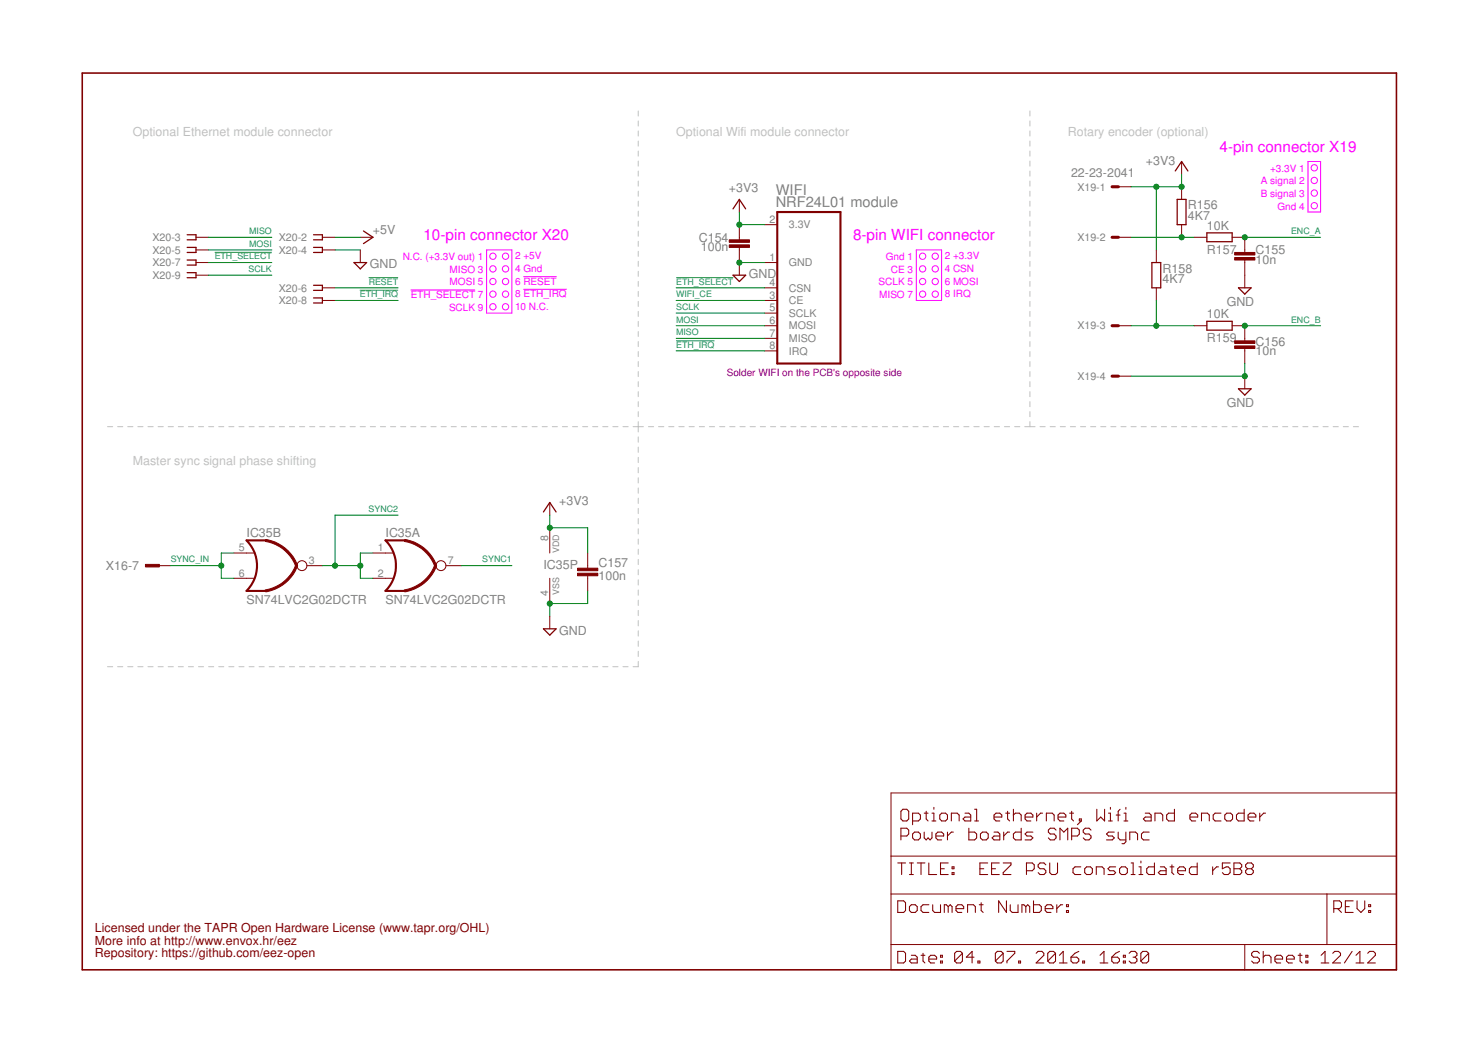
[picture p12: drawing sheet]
<svg xmlns="http://www.w3.org/2000/svg" width="297mm" height="210mm" viewBox="0 0 297 210" stroke-linecap="round" stroke-linejoin="round" font-family="sans-serif">
<g fill="none" stroke="#c0c0c0" stroke-width=".2">
<path d="M128.3 22.3v1M128.3 24.3v1M128.3 26.3v1M128.3 28.4v1M128.3 30.4v1M128.3 32.4v1M128.3 34.4v1M128.3 36.4v1M128.3 38.4v1.1M207 22.3v1M207 24.3v1M207 26.3v1"/>
<path d="M207 28.4v1M207 30.4v1M207 32.4v1M207 34.4v1M207 36.4v1M207 38.4v1.1M128.3 40.4v1.1M128.3 42.5v1M128.3 44.5v1M128.3 46.5v1M128.3 48.5v1M128.3 50.5v1"/>
<path d="M128.3 52.5v1.1M128.3 54.5v1.1M128.3 56.6v1M128.3 58.6v1M207 40.4v1.1M207 42.5v1M207 44.5v1M207 46.5v1M207 48.5v1M207 50.5v1M207 52.5v1.1M207 54.5v1.1"/>
<path d="M207 56.6v1M207 58.6v1M128.3 60.6v1M128.3 62.6v1M128.3 64.6v1M128.3 66.7v.9M128.3 68.7v1M128.3 70.7v1M128.3 72.7v1M128.3 74.7v1M128.3 76.7v1M128.3 78.7v1.1"/>
<path d="M207 60.6v1M207 62.6v1M207 64.6v1M207 66.7v.9M207 68.7v1M207 70.7v1M207 72.7v1M207 74.7v1M207 76.7v1M207 78.7v1.1M21.6 85.8h1M23.6 85.8h1.1"/>
<path d="M25.7 85.8h1M27.7 85.8h1M29.7 85.8h1.1M31.8 85.8h1M33.8 85.8h1M35.8 85.8h1.1M37.9 85.8h1M39.9 85.8h1M41.9 85.8h1M44 85.8h1M46 85.8h1M48 85.8h1"/>
<path d="M50.1 85.8h1M52.1 85.8h1M54.1 85.8h1M56.1 85.8h1.1M58.2 85.8h1M60.2 85.8h1M62.2 85.8h1.1M64.3 85.8h1M66.3 85.8h1M68.3 85.8h1.1M70.4 85.8h1M72.4 85.8h1"/>
<path d="M74.4 85.8h1.1M76.5 85.8h1M78.5 85.8h1M80.5 85.8h1.1M82.5 85.8h1.1M84.6 85.8h1M86.6 85.8h1.1M88.6 85.8h1.1M90.7 85.8h1M92.7 85.8h1M94.7 85.8h1.1M96.8 85.8h1"/>
<path d="M98.8 85.8h1M100.8 85.8h1.1M102.9 85.8h1M104.9 85.8h1M106.9 85.8h1M109 85.8h1M111 85.8h1M113 85.8h1M115.1 85.8h1M117.1 85.8h1M119.1 85.8h1M121.1 85.8h1.1"/>
<path d="M123.2 85.8h1M125.2 85.8h1M127.2 85.8h2.1M128.3 80.8v1M128.3 82.8v1M128.3 84.8v2M128.3 87.8v1.1M128.3 89.9v1.1M128.3 91.9v1.1M128.3 94v1.1M128.3 96.1v1M128.3 98.1v1.1"/>
<path d="M130.3 85.8h1.1M132.4 85.8h1M134.4 85.8h1M136.4 85.8h1.1M138.5 85.8h1M140.5 85.8h1.1M142.6 85.8h1M144.6 85.8h1.1M146.7 85.8h1M148.7 85.8h1.1M150.7 85.8h1.1M152.8 85.8h1"/>
<path d="M154.9 85.8h1M156.9 85.8h1M158.9 85.8h1.1M161 85.8h1M163 85.8h1.1M165.1 85.8h1M167.1 85.8h1M169.2 85.8h1M171.2 85.8h1.1M173.2 85.8h1.1M175.3 85.8h1M177.3 85.8h1.1"/>
<path d="M179.4 85.8h1M181.4 85.8h1.1M183.5 85.8h1M185.5 85.8h1.1M187.6 85.8h1M189.6 85.8h1M191.6 85.8h1.1M193.7 85.8h1M195.7 85.8h1.1M197.8 85.8h1M199.8 85.8h1.1M201.9 85.8h1"/>
<path d="M203.9 85.8h1.1M206 85.8h2M207 80.8v1M207 82.8v1M207 84.8v1M209 85.8h1.1M211.1 85.8h1M213.1 85.8h1M215.1 85.8h1.1M217.1 85.8h1.1M219.2 85.8h1M221.2 85.8h1"/>
<path d="M223.2 85.8h1.1M225.3 85.8h1M227.3 85.8h1M229.3 85.8h1.1M231.4 85.8h1M233.4 85.8h1M235.4 85.8h1.1M237.5 85.8h1M239.5 85.8h1M241.5 85.8h1M243.6 85.8h1M245.6 85.8h1"/>
<path d="M247.6 85.8h1M249.7 85.8h1M251.7 85.8h1M253.7 85.8h1M255.7 85.8h1.1M257.8 85.8h1M259.8 85.8h1M261.8 85.8h1.1M263.9 85.8h1M265.9 85.8h1M267.9 85.8h1.1M270 85.8h1"/>
<path d="M272 85.8h1M128.3 100.2v1M128.3 102.2v1.1M128.3 104.3v1M128.3 106.3v1.1M128.3 108.4v1M128.3 110.4v1.1M128.3 112.5v1M128.3 114.5v1.1M128.3 116.6v1M128.3 118.6v1.1M21.6 134h1"/>
<path d="M23.6 134h1.1M25.7 134h1M27.7 134h1M29.7 134h1.1M31.8 134h1M33.8 134h1M35.8 134h1.1M37.9 134h1M39.9 134h1M41.9 134h1M44 134h1M46 134h1"/>
<path d="M48 134h1M50.1 134h1M52.1 134h1M54.1 134h1M56.1 134h1.1M58.2 134h1M60.2 134h1M62.2 134h1.1M64.3 134h1M66.3 134h1M68.3 134h1.1M70.4 134h1"/>
<path d="M72.4 134h1M74.4 134h1.1M76.5 134h1M78.5 134h1M80.5 134h1.1M82.5 134h1.1M84.6 134h1M86.6 134h1.1M88.6 134h1.1M90.7 134h1M92.7 134h1M94.7 134h1.1"/>
<path d="M96.8 134h1M98.8 134h1M100.8 134h1.1M102.9 134h1M104.9 134h1M106.9 134h1M109 134h1M111 134h1M113 134h1M115.1 134h1M117.1 134h1M119.1 134h1"/>
<path d="M121.1 134h1.1M123.2 134h1M125.2 134h1M128.3 120.7v1M128.3 122.7v1.1M128.3 124.8v1M128.3 126.8v1.1M128.3 128.9v1M128.3 130.9v1.1M128.3 133v1h-1.1"/>
</g>
<g fill="none" stroke="#800000" stroke-width=".21">
<path d="M180.4 173.5h1.6M181.1 168.1h1.1l.4-.4v-.8l-.4-.4h-1.1v2.4M181.2 173.5v2.3M181.5 162.7h.7l.4 .4v1.6l-.4 .4h-.7l-.4-.4v-1.6zM182.8 173.5h.8M182.8 175.8h.8M183.2 173.5v2.3M183.4 165.1h1.2l.4-.4v-.8l-.4-.4h-1.2v2.3M183.8 167.3h.8l.4 .4v.8l-.4 .4h-.8l-.4-.4v-.8zM184.3 173.5h1.6M185.1 173.5v2.3M185.7 163.5h.8"/>
<path d="M185.7 167.3v1.2l.4 .4 .4-.4 .4 .4 .4-.4v-1.2M186.1 163.1v1.6l.4 .4M186.7 173.5v2.3h1.5M187.3 165.1h.8M187.3 163.5h.4v1.6M187.7 162.3v.4M188.1 168.1h1.6v-.4l-.4-.4h-.8l-.4 .4v.8l.4 .4h.8M188.9 163.9l.4-.4h.7l.4 .4v.8l-.4 .4h-.7l-.4-.4zM189 174.7h.8M190.4 167.3v1.6M190.6 173.5h-1.6v2.3h1.6M191.2 165.1v-1.6h1.2l.4 .4v1.2"/>
<path d="M191.3 175.5h.4v.3h-.4zM191.3 174.3h.4v.4h-.4zM191.6 167.3h-.4l-.8 .8M193.9 163.5h.8l.4 .4v1.2h-1.2l-.4-.4 .4-.4h1.2M194.7 166.5v2.4h1.2l.4-.4v-.8l-.4-.4h-1.2M195.9 162.7h.4v2.4M195.9 165.1h.8M196.9 174.7h.8M197 167.7l.4-.4h.8l.4 .4v.8l-.4 .4h-.8l-.4-.4zM198.5 173.5h-1.6v2.3h1.6M199.3 174.7h.8M199.8 164.3h1.5v-.4l-.4-.4h-.7l-.4 .4v.8l.4 .4h.7"/>
<path d="M199.8 167.3h.8l.3 .4v1.2h-1.1l-.4-.4 .4-.4h1.1M200.8 173.5h-1.5v2.3h1.5M201.6 173.5h1.6v.4l-1.6 1.6v.3h1.6M201.7 167.3v1.6M202.1 163.5h.8M202.5 163.1v1.6l.4 .4M202.9 167.3h-.4l-.8 .8M203.7 163.9l.4-.4h.8l.3 .4v1.2M203.7 162.7v2.4M205.2 166.5v2.4h-1.1l-.4-.4v-.8l.4-.4h1.1M206 164.3h1.6v-.4l-.4-.4h-.8l-.4 .4v.8l.4 .4h.8M206.3 175.1h1.2l.4-.4v-.8l-.4-.4h-1.2v2.3"/>
<path d="M207.6 167.3h-1.2l-.4 .4 .4 .4h.8l.4 .4-.4 .4h-1.2M208.3 163.5v1.6M209.5 163.5h-.4l-.8 .8M210.2 173.9l-.4-.4h-.8l-.4 .4v.4l.4 .4h.8l.4 .4v.4l-.4 .3h-.8l-.4-.3M210.3 165.1v-1.6h1.2l.4 .4v1.2M211 173.5v2l.4 .3h.7l.4-.3v-2M212.2 166.9l-.3-.4h-.8l-.4 .4v.4l.4 .4h.8l.3 .4v.4l-.3 .4h-.8l-.4-.4M212.6 164.3h1.6v-.4l-.4-.4h-.8l-.4 .4v.8l.4 .4h.8M213 168.9v-2.4l.8 .8 .8-.8v2.4M215 163.5h.8M215.4 163.1v1.6l.4 .4M215.4 168.1h1.1l.4-.4v-.8l-.4-.4h-1.1v2.4"/>
<path d="M216.9 164.7h.4v.4h-.4zM217.2 174.3h-1.2l-.4 .4v.8l.4 .3h1.2M217.3 165.1l-.8 .7M218 174.7l.4-.4h.8l.3 .4v.8l-.3 .3h-.8l-.4-.3zM219.3 166.9l-.4-.4h-.8l-.4 .4v.4l.4 .4h.8l.4 .4v.4l-.4 .4h-.8l-.4-.4M220.3 175.8v-1.5h1.2l.4 .4v1.1M220.4 162.7v2.4l.8-.8 .8 .8v-2.4M222.8 165.1h.7M222.8 163.5h.4v1.6M223.2 162.3v.4M223.9 167.3h-1.1l-.4 .4 .4 .4h.7l.4 .4-.4 .4h-1.1M224.2 174.3h-1.1l-.4 .4 .4 .4h.7l.4 .4-.4 .3h-1.1"/>
<path d="M224.3 163.9h.8M224.7 167.3v1.2l.4 .4h1.2M225 174.7l.4-.4h.8l.4 .4v.8l-.4 .3h-.8l-.4-.3zM225.1 162.7l-.4 .4v2M225.9 165.1h.8M225.9 163.5h.4v1.6M226.3 162.3v.4M226.3 167.3v1.9l-.4 .4h-.4M227.1 168.9v-1.6h1.1l.4 .4v1.2M227.3 173.5h.4v2.3M227.3 175.8h.8M228.9 175.8h.8"/>
<path d="M228.9 174.3h.4v1.5M229.3 173.1v.4M230.2 163.5h.7l.5 .4v1.2h-1.2l-.4-.4 .4-.4h1.2M230.9 167.3h-1.1l-.4 .4v.8l.4 .4h1.1M232 173.5v2.3h-1.2l-.3-.3v-.8l.3-.4h1.2M232.1 165.1v-1.6h1.2l.4 .4v1.2M233.2 174.3h.8l.4 .4v1.1h-1.2l-.4-.3 .4-.4h1.2M235.1 174.3h.8M235.5 173.9v1.6l.4 .3M236 162.7v2.4h-1.2l-.3-.4v-.8l.3-.4h1.2M236.7 175.1h1.6v-.4l-.4-.4h-.8l-.4 .4v.8l.4 .3h.8M239.1 164.3h1.6v-.4l-.4-.4h-.8l-.4 .4v.8l.4 .4h.8"/>
<path d="M240.6 173.5v2.3h-1.2l-.4-.3v-.8l.4-.4h1.2M241.5 165.1v-1.6h1.2l.3 .4v1.2M243.7 174.3v1.5M244.9 174.3h-.4l-.8 .8M245.4 163.5h-1.2l-.4 .4v.8l.4 .4h1.2M246.1 163.9l.4-.4h.8l.4 .4v.8l-.4 .4h-.8l-.4-.4zM247.2 173.5h-1.5v1.2l.7-.4h.4l.4 .4v.8l-.4 .3h-.8l-.3-.3M248 173.5h1.2l.4 .4v.4l-.4 .4 .4 .4v.4l-.4 .3h-1.2zM248 174.7h1.2M250 162.7v2.4h-1.1l-.4-.4v-.8l.4-.4h1.1M250.7 174.7l-.4-.4v-.4l.4-.4h.8l.4 .4v.4l-.4 .4M250.7 174.7l-.4 .4v.4l.4 .3h.8l.4-.3v-.4l-.4-.4"/>
<path d="M250.7 174.7h.8M250.8 164.3h1.6v-.4l-.4-.4h-.8l-.4 .4v.8l.4 .4h.8M253.2 163.5v1.6M254.3 163.5h-.3l-.8 .8M180.4 181.1h1.2l.4 .4v1.6l-.4 .4h-1.2zM180.4 191.3h1.2l.4 .4v1.5l-.4 .4h-1.2zM182.8 182.3l.4-.4h.7l.4 .4v.8l-.4 .4h-.7l-.4-.4zM183.2 192.1h.7l.4 .3v1.2h-1.1l-.4-.4 .4-.4h1.1M185.1 192.1h.8M185.5 191.7v1.5l.4 .4M186.7 192.8h1.5v-.4l-.4-.3h-.8l-.3 .3v.8l.3 .4h.8M186.7 181.9h-1.2l-.4 .4v.8l.4 .4h1.2"/>
<path d="M187.5 181.9v1.2l.3 .4h1.2v-1.6M189 193.2h.4v.4h-.4zM189 192.1h.4v.3h-.4zM190.6 182.3l-.4-.4h-.4v1.6M190.6 182.3l.4-.4 .3 .4v1.2M190.6 182.3v1.2M192.1 182.7h1.6v-.4l-.4-.4h-.8l-.4 .4v.8l.4 .4h.8M193.4 191.7v1.5l-.4 .4h-.7l-.4-.4M193.4 191.7l-.4-.4h-.7l-.4 .4v1.5M193.4 191.7l-1.5 1.5M194.5 183.5v-1.6h1.1l.4 .4v1.2M195.7 192.4h-1.5l1.2-1.1v2.3"/>
<path d="M196.5 193.2h.4v.4h-.4zM196.8 181.9h.8M197.2 181.5v1.6l.4 .4M201.6 191.7v1.5l-.4 .4h-.8l-.4-.4M201.6 191.7l-.4-.4h-.8l-.4 .4v1.5M201.6 191.7l-1.6 1.5M202.3 181.1v2.4l-1.6-2.4v2.4M202.4 191.3h1.5v.4l-1.5 1.5v.4M203 181.9v1.2l.4 .4h1.2v-1.6M204.7 193.2h.4v.4h-.4zM206.2 182.3l-.4-.4h-.4v1.6M206.2 182.3v1.2"/>
<path d="M206.2 182.3l.3-.4 .4 .4v1.2M207.7 181.1v2.4h1.2l.4-.4v-.8l-.4-.4h-1.2M208.2 191.7l.4-.4h.8l.4 .4v.4l-1.6 1.5h1.6M210.1 182.7h1.5v-.4l-.4-.4h-.8l-.3 .4v.8l.3 .4h.8M212.1 191.7v1.5l-.4 .4h-.7l-.4-.4M212.1 191.7l-.4-.4h-.7l-.4 .4v1.5M212.1 191.7l-1.5 1.5M212.4 181.9v1.6M212.9 193.6h1.6M212.9 192.1l.8-.8v2.3M213.6 181.9h-.4l-.8 .8M214.3 183.1h.4v.4h-.4z"/>
<path d="M214.3 181.9h.4v.4h-.4zM215.2 192.4h1.2l.4 .4v.4l-.4 .4h-.8l-.4-.4zM216.8 191.3l-.8 .4-.8 .7M217.6 193.2h.4v.4h-.4zM221.1 193.6h1.6M221.1 192.1l.8-.8v2.3M223.4 192.4h1.2l.4 .4v.4l-.4 .4h-.8l-.4-.4zM225 191.3l-.8 .4-.8 .7M225.8 193.2h.4v.4h-.4zM225.8 192.1h.4v.3h-.4zM226.9 191.7l.4-.4h.8l.4 .4v.4l-.4 .3M227.7 192.4h.4"/>
<path d="M228.1 192.4l.4 .4v.4l-.4 .4h-.8l-.4-.4M230.8 191.7v1.5l-.4 .4h-.7l-.4-.4M230.8 191.7l-.4-.4h-.7l-.4 .4v1.5M230.8 191.7l-1.5 1.5M253.1 191.7l-.4-.4h-.8l-.4 .4v.4l.4 .3h.8l.4 .4v.4l-.4 .4h-.8l-.4-.4M253.9 192.4l.4-.3h.8l.3 .3v1.2M253.9 191.3v2.3M256.2 192.8h1.6v-.4l-.4-.3h-.8l-.4 .3v.8l.4 .4h.8M258.6 192.8h1.5v-.4l-.4-.3h-.7l-.4 .3v.8l.4 .4h.7M260.9 192.1h.8M261.3 191.7v1.5l.4 .4M262.4 193.2h.4v.4h-.4z"/>
<path d="M262.4 192.1h.4v.3h-.4zM265.5 193.6h1.6M265.5 192.1l.8-.8v2.3M267.8 191.7l.4-.4h.8l.4 .4v.4l-1.6 1.5h1.6M268.1 182.7h1.1l.4-.4v-.8l-.4-.4h-1.1v2.4M268.8 182.7l.8 .8M270.4 182.3h.8M271.7 191.3l-1.5 2.3M271.9 181.1h-1.5v2.4h1.5M272.5 193.6h1.6M272.5 192.1l.8-.8v2.3M272.7 181.1v1.6l.8 .8 .8-.8v-1.6"/>
<path d="M274.9 191.7l.4-.4h.7l.4 .4v.4l-1.5 1.5h1.5M275.1 183.1h.4v.4h-.4zM275.1 181.9h.4v.4h-.4z"/>
</g>
<g fill="none" stroke="#800000" stroke-width=".2">
<path d="M224.8 37.5h2.5M237.5 32.5v2.5M237.5 37.5v2.6M39.4 47.7h2.5M39.4 50.2h2.5M39.4 52.8h2.5M39.4 55.3h2.5M64.8 47.7h2.5M64.8 50.2h2.5M64.8 57.9h2.5M72.4 47.7h2.6M72.4 50.2v2.6"/>
<path d="M148.6 40.1v2.5M148.6 45.2v3M148.6 49.7v5.6M153.7 57.9h2.5M153.7 52.8h2.5M153.7 45.2h2.5M224.8 47.7h2.5M232.4 50.2v2.6M232.4 57.9v2.5M237.5 45.2v2.5M240 47.7h2.5M247.6 47.7h2.6v3.1"/>
<path d="M250.2 52.3v5.6M64.8 60.4h2.5M153.7 60.4h2.5M153.7 62.9h2.5M153.7 65.5h2.5M153.7 68h2.5M153.7 70.5h2.5M224.8 65.5h2.5M224.8 75.6h2.5M240 65.5h2.5M247.6 65.5h2.6v3M250.2 70v3.1"/>
<path d="M250.2 75.6v2.6M31.8 113.7h2.5M47 111.2h4.1M47 116.3h4.1M61.7 113.7h3.1M75 111.2h4M75 116.3h4M89.6 113.7h3.1M110.5 101v2.6M110.5 106.1v5.1M110.5 116.3v5M118.1 111.2v3"/>
<path d="M118.1 115.8v3M110.5 123.9v2.5M179.1 159.4h101.5v35.6h-101.5zM179.1 179.7h101.5M179.1 172.1h101.5M266.7 179.7v10.2M179.1 189.9h101.5M250.2 189.9v5.1"/>
<circle cx="60.7" cy="113.7" r=".99"/>
<circle cx="88.6" cy="113.7" r=".99"/>
</g>
<path d="M16.5 14.7h264.1v180.3h-264.1z" fill="none" stroke="#800000" stroke-width=".32"/>
<g fill="none" stroke="#800000" stroke-width=".25">
<path d="M236.2 34.4l1.3-1.9 1.2 1.9M37.6 47.2h1.8v1h-1.8M37.6 49.7h1.8v1.1h-1.8M37.6 52.3h1.8v1h-1.8M37.6 54.8h1.8v1h-1.8M63 47.2h1.8v1h-1.8M63 49.7h1.8v1.1h-1.8M63 57.4h1.8v1h-1.8M63 59.9h1.8v1h-1.8M71.1 52.8h2.6l-1.3 1.3zM73 46.4l2 1.3-2 1.3M147.3 55.3h2.6l-1.3 1.3z"/>
<path d="M147.3 42l1.3-1.9 1.3 1.9M231.5 52.8h1.8v5.1h-1.8zM236.6 40.1h1.8v5.1h-1.8zM242.5 46.8h5.1v1.8h-5.1zM248.9 57.9h2.5l-1.2 1.2zM242.5 64.6h5.1v1.8h-5.1zM248.9 78.2h2.5l-1.2 1.2zM109.2 102.9l1.3-1.9 1.3 1.9M109.2 126.4h2.6l-1.3 1.3z"/>
</g>
<path d="M156.2 42.6h12.7v30.5h-12.7zM53.4 108.6h-3.8a7.2 7.2 0 0 1 0 10.2h3.8M81.3 108.6h-3.8a7.2 7.2 0 0 1 0 10.2h3.8" fill="none" stroke="#800000" stroke-width=".42"/>
<g fill="#800000" stroke="#800000" stroke-width=".2">
<path d="M146.6 49.2h4v.5h-4z"/>
<path d="M146.6 48.2h4v.5h-4z"/>
<path d="M248.1 50.8h4.1v.5h-4.1z"/>
<path d="M248.1 51.8h4.1v.5h-4.1z"/>
<path d="M248.1 69.6h4.1v.5h-4.1z"/>
<path d="M248.1 68.5h4.1v.5h-4.1z"/>
<path d="M29.2 113.5h2.8v.5h-2.8z"/>
<path d="M116.1 115.3h4v.5h-4z"/>
<path d="M116.1 114.2h4v.5h-4z"/>
</g>
<path d="M223.5 37.5h1.3M223.5 47.7h1.3M223.5 65.5h1.3M223.5 75.6h1.3" fill="none" stroke="#800000" stroke-width=".61"/>
<g fill="#800000" stroke="#800000" stroke-width=".2">
<path d="M81.3 118.6a7.8 7.8 0 0 0 6.1-5l.4 .1a8.2 8.2 0 0 1-6.5 5.3z" fill-rule="evenodd"/>
<path d="M81.3 108.5a8.2 8.2 0 0 1 6.5 5.2l-.4 .2a7.9 7.9 0 0 0-6.1-5z" fill-rule="evenodd"/>
<path d="M53.3 118.6a7.8 7.8 0 0 0 6.1-5l.4 .1a8.2 8.2 0 0 1-6.4 5.3z" fill-rule="evenodd"/>
<path d="M53.4 108.5a8.2 8.2 0 0 1 6.4 5.2l-.4 .2a7.9 7.9 0 0 0-6.1-5z" fill-rule="evenodd"/>
</g>
<g fill="none" stroke="#008000" stroke-width=".2">
<path d="M232.4 37.5v12.7M237.5 35v2.5h-10.2M41.9 47.7h12.7M41.9 50.2h12.7M41.9 52.8h12.7M41.9 55.3h12.7M67.3 47.7h5.1M67.3 50.2h5.1M67.3 57.9h12.7M135.9 57.9h17.8M148.6 52.8h5.1M148.6 42.6v2.6h5.1"/>
<path d="M227.3 47.7h12.7M250.2 47.7h15.2M67.3 60.4h12.7M135.9 60.4h17.8M135.9 70.5h17.8M135.9 68h17.8M135.9 62.9h17.8M135.9 65.5h17.8M227.3 65.5h12.7M232.4 60.4v5.1M250.2 73.1v2.5h-22.9M250.2 65.5h15.2"/>
<path d="M34.3 113.7h10.2M47 111.2h-2.5v5.1h2.5M64.8 113.7h7.6M75 111.2h-2.6v5.1h2.6M80 103.6h-12.7v10.1M92.7 113.7h10.2M110.5 103.6v2.5h7.6v5.1M118.1 118.8v2.5h-7.6v2.6"/>
</g>
<g fill="#008000" stroke="#008000" stroke-width=".2">
<circle cx="148.6" cy="52.8" r=".51"/>
<circle cx="250.2" cy="75.6" r=".51"/>
<circle cx="110.5" cy="121.3" r=".51"/>
<circle cx="148.6" cy="45.2" r=".51"/>
<circle cx="237.5" cy="37.5" r=".51"/>
<circle cx="232.4" cy="37.5" r=".51"/>
<circle cx="110.5" cy="106.1" r=".51"/>
<circle cx="237.5" cy="47.7" r=".51"/>
<circle cx="250.2" cy="47.7" r=".51"/>
<circle cx="250.2" cy="65.5" r=".51"/>
<circle cx="232.4" cy="65.5" r=".51"/>
<circle cx="44.5" cy="113.7" r=".51"/>
<circle cx="72.4" cy="113.7" r=".51"/>
<circle cx="67.3" cy="113.7" r=".51"/>
</g>
<g fill="none" stroke="#f0f" stroke-width=".2">
<path d="M262.9 32.5h2.5v10.1h-2.5zM82.5 58.3h13M97.8 50.2h5.1v12.7h-5.1zM105.2 55.6h6.7M105.2 58.2h8.7M184.1 50.2h5.1v10.2h-5.1z"/>
<circle cx="264.1" cy="38.8" r=".64"/>
<circle cx="264.1" cy="36.3" r=".64"/>
<circle cx="264.1" cy="33.7" r=".64"/>
<circle cx="99.1" cy="51.5" r=".64"/>
<circle cx="99.1" cy="54.1" r=".64"/>
<circle cx="99.1" cy="59.1" r=".64"/>
<circle cx="99.1" cy="56.6" r=".64"/>
<circle cx="101.6" cy="51.5" r=".64"/>
<circle cx="101.6" cy="56.6" r=".64"/>
<circle cx="101.6" cy="59.1" r=".64"/>
<circle cx="101.6" cy="54.1" r=".64"/>
<circle cx="185.4" cy="54.1" r=".64"/>
<circle cx="185.4" cy="56.6" r=".64"/>
<circle cx="185.4" cy="59.1" r=".64"/>
<circle cx="185.4" cy="51.5" r=".64"/>
<circle cx="188" cy="59.1" r=".64"/>
<circle cx="188" cy="54.1" r=".64"/>
<circle cx="188" cy="56.6" r=".64"/>
<circle cx="188" cy="51.5" r=".64"/>
<circle cx="264.1" cy="41.4" r=".64"/>
<circle cx="99.1" cy="61.7" r=".64"/>
<circle cx="101.6" cy="61.7" r=".64"/>
</g>
<path d="M43.2 50.7h11.4M72.3 58.4h7.7M74.1 55.8h5.9M135.9 55.8h11.5M135.9 68.5h7.7" fill="none" stroke="#008080" stroke-width=".2"/>
<g font-size="3.1" fill="#f0f">
<text x="245.1" y="30.6">4-pin connector X19</text>
<text x="85.1" y="48.3">10-pin connector X20</text>
<text x="171.4" y="48.3">8-pin WIFI connector</text>
</g>
<g font-size="2.9" fill="#808080">
<text x="155.9" y="41.6">NRF24L01 module</text>
<text x="155.9" y="39.2">WIFI</text>
</g>
<g font-size="2.5" fill="#c0c0c0">
<text x="26.7" y="27.4">Optional Ethernet module connector</text>
<text x="135.9" y="27.4">Optional Wifi module connector</text>
<text x="214.6" y="27.4">Rotary encoder (optional)</text>
<text x="26.7" y="93.4">Master sync signal phase shifting</text>
</g>
<g font-size="2.5" fill="#808080">
<text x="215.2" y="35.6">22-23-2041</text>
<text x="230.3" y="33.1">+3V3</text>
<text x="146.5" y="38.7">+3V3</text>
<text x="74.9" y="47.1">+5V</text>
<text x="238.7" y="44.3">4K7</text>
<text x="238.7" y="42.1">R156</text>
<text x="242.6" y="46.2">10K</text>
<text x="74.3" y="53.9">GND</text>
<text x="140.4" y="48.6">C154</text>
<text x="140.8" y="50.5">100n</text>
<text x="242.6" y="51">R157</text>
<text x="252.3" y="53">10n</text>
<text x="252.3" y="51.1">C155</text>
<text x="150.5" y="55.8">GND</text>
<text x="233.7" y="57">4K7</text>
<text x="233.7" y="54.8">R158</text>
<text x="242.6" y="64">10K</text>
<text x="246.5" y="61.5">GND</text>
<text x="242.6" y="68.8">R159</text>
<text x="252.3" y="71.4">10n</text>
<text x="252.3" y="69.5">C156</text>
<text x="246.5" y="81.9">GND</text>
<text x="112.4" y="101.5">+3V3</text>
<text x="49.5" y="108">IC35B</text>
<text x="77.5" y="108">IC35A</text>
<text x="120.3" y="114">C157</text>
<text x="21.3" y="114.6">X16-7</text>
<text x="109.2" y="114.4">IC35P</text>
<text x="120.3" y="116.5">100n</text>
<text x="49.5" y="121.3">SN74LVC2G02DCTR</text>
<text x="77.5" y="121.3">SN74LVC2G02DCTR</text>
<text x="112.4" y="127.7">GND</text>
</g>
<g font-size="2.5" fill="#800000">
<text x="19.1" y="187.4">Licensed under the TAPR Open Hardware License (www.tapr.org/OHL)</text>
<text x="19.1" y="189.9">More info at http://www.envox.hr/eez</text>
<text x="19.1" y="192.4">Repository: https://github.com/eez-open</text>
</g>
<g font-size="2.1" fill="#808080">
<text x="216.5" y="38.3">X19-1</text>
<text x="154.7" y="44.8">2</text>
<text x="158.5" y="45.9">3.3V</text>
<text x="30.6" y="48.5">X20-3</text>
<text x="30.6" y="51">X20-5</text>
<text x="30.6" y="53.5">X20-7</text>
<text x="56" y="48.5">X20-2</text>
<text x="56" y="51">X20-4</text>
<text x="154.7" y="52.4">1</text>
<text x="158.5" y="53.5">GND</text>
<text x="216.5" y="48.5">X19-2</text>
<text x="30.6" y="56.1">X20-9</text>
<text x="56" y="58.6">X20-6</text>
<text x="154.7" y="57.5">4</text>
<text x="158.5" y="58.6">CSN</text>
<text x="56" y="61.2">X20-8</text>
<text x="154.7" y="62.6">5</text>
<text x="154.7" y="65.1">6</text>
<text x="154.7" y="60">3</text>
<text x="158.5" y="63.7">SCLK</text>
<text x="158.5" y="61.2">CE</text>
<text x="154.7" y="67.7">7</text>
<text x="154.7" y="70.2">8</text>
<text x="158.5" y="66.2">MOSI</text>
<text x="158.5" y="68.8">MISO</text>
<text x="158.5" y="71.3">IRQ</text>
<text x="216.5" y="66.2">X19-3</text>
<text x="216.5" y="76.4">X19-4</text>
<text x="48" y="110.8">5</text>
<text x="62" y="113.4">3</text>
<text x="75.9" y="110.8">1</text>
<text x="90" y="113.4">7</text>
<text x="110.1" y="108.9" transform="rotate(-90 110.1 108.9)">8</text>
<text x="48" y="115.9">6</text>
<text x="75.9" y="115.9">2</text>
<text x="110.1" y="119.8" transform="rotate(-90 110.1 119.8)">4</text>
</g>
<g font-size="2" fill="#f0f">
<text x="255.3" y="34.5">+3.3V 1</text>
<text x="253.4" y="37.1">A signal 2</text>
<text x="253.4" y="39.6">B signal 3</text>
<text x="256.8" y="42.1">Gnd 4</text>
<text x="80.9" y="52.3">N.C. (+3.3V out) 1</text>
<text x="103.5" y="52.1">2 +5V</text>
<text x="178" y="52.3">Gnd 1</text>
<text x="189.9" y="52.1">2 +3.3V</text>
<text x="82.5" y="59.9">ETH_SELECT 7</text>
<text x="90.4" y="54.8">MISO 3</text>
<text x="90.4" y="57.4">MOSI 5</text>
<text x="103.5" y="54.7">4 Gnd</text>
<text x="103.5" y="57.2">6 RESET</text>
<text x="103.5" y="59.8">8 ETH_IRQ</text>
<text x="176.6" y="57.4">SCLK 5</text>
<text x="176.7" y="59.9">MISO 7</text>
<text x="179" y="54.8">CE 3</text>
<text x="189.9" y="54.7">4 CSN</text>
<text x="189.9" y="57.2">6 MOSI</text>
<text x="189.9" y="59.8">8 IRQ</text>
<text x="90.2" y="62.5">SCLK 9</text>
<text x="103.5" y="62.3">10 N.C.</text>
</g>
<text font-size="2" fill="#800080" x="146" y="75.6">Solder WIFI on the PCB's opposite side</text>
<g font-size="1.8" fill="#008080">
<text x="50.1" y="47.1">MISO</text>
<text x="259.5" y="47.1">ENC_A</text>
<text x="43.2" y="52.1">ETH_SELECT</text>
<text x="50.1" y="49.6">MOSI</text>
<text x="50" y="54.7">SCLK</text>
<text x="72.3" y="59.8">ETH_IRQ</text>
<text x="74.1" y="57.2">RESET</text>
<text x="135.9" y="57.2">ETH_SELECT</text>
<text x="135.9" y="59.8">WIFI_CE</text>
<text x="135.9" y="62.3">SCLK</text>
<text x="135.9" y="64.8">MOSI</text>
<text x="259.5" y="64.8">ENC_B</text>
<text x="135.9" y="69.9">ETH_IRQ</text>
<text x="135.9" y="67.4">MISO</text>
<text x="74.1" y="102.9">SYNC2</text>
<text x="34.3" y="113.1">SYNC_IN</text>
<text x="96.9" y="113.1">SYNC1</text>
</g>
<g font-size="1.8" fill="#808080">
<text x="112.4" y="111.2" transform="rotate(-90 112.4 111.2)">VDD</text>
<text x="112.4" y="119.6" transform="rotate(-90 112.4 119.6)">VSS</text>
</g>
</svg>
